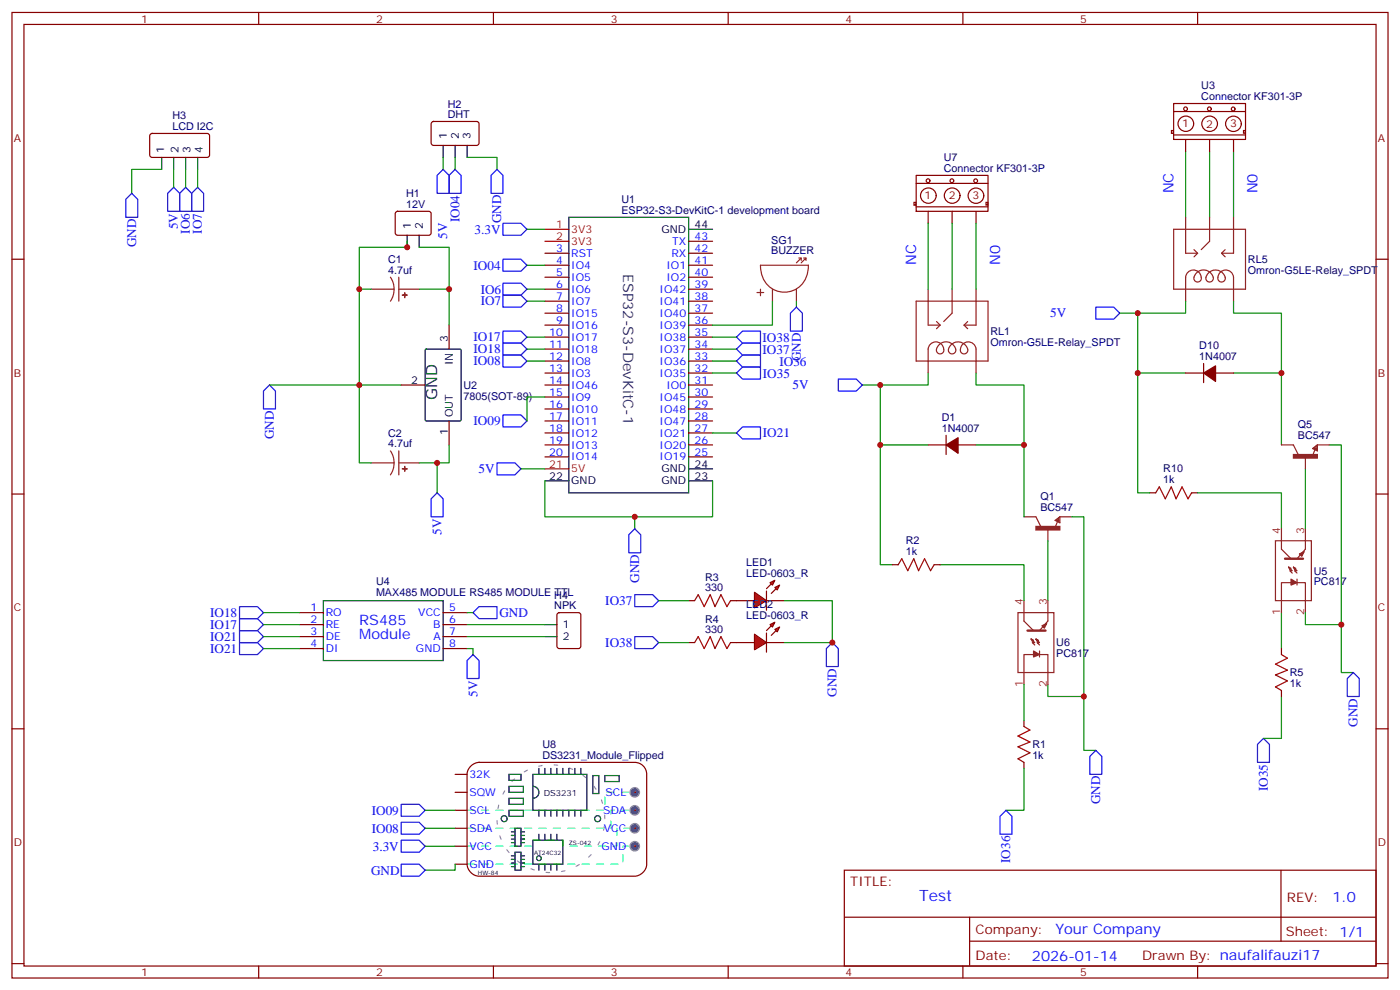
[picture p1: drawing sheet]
<svg xmlns="http://www.w3.org/2000/svg" width="412mm" height="292mm" viewBox="0 0 412 292" stroke-linecap="round" stroke-linejoin="round" font-family="sans-serif">
<g fill="none" stroke="#870000" stroke-width=".35">
<path d="M3.5 3.7h405.4v284.3h-405.4zM7.1 7.2h398.2v277.3h-398.2zM76.2 3.7v3.5M145.3 3.7v3.5M214.5 3.7v3.5M283.6 3.7v3.5M352.8 3.7v3.5M127.2 36l.5-.2h13l.4 .7-.1 5.9-.6 .4h-13l-.4-.7v-5.6zM345.1 38.4h.5v.9h-.5zM345.7 30.5h21.2v10.6h-21.2zM345.7 32.8h21.2M345.7 39.7h21.1"/>
<path d="M366.3 38.4h.6v.8h-.6zM269.2 59.6h.6v.8h-.6zM269.9 51.6h21.1v10.6h-21.1zM269.9 54h21.1M290.5 59.6h.5v.8h-.5zM3.5 76.3h3.6M116.7 62.4l.4-.2 9.5 .1 .4 .6-.1 6-.6 .4-9.5-.1-.4-.6v-5.7zM160.5 74.6h7.1M160.5 78.1h7.1M202.8 74.6h7.1M202.8 78.1h7.1M202.8 71h7.1"/>
<path d="M269.9 60.9h21.1M405.3 76.3h3.6M132.3 95.7v7.1M160.5 81.6h7.1M160.5 85.2h7.1M160.5 88.7h7.1M160.5 92.2h7.1M160.5 95.7h7.1M160.5 99.3h7.1M202.8 81.6h7.1M202.8 85.2h7.1M202.8 88.7h7.1"/>
<path d="M202.8 92.2h7.1M202.8 95.7h7.1M202.8 99.3h7.1M118.2 113.4h7M160.5 102.8h7.1M160.5 106.3h7.1M160.5 109.9h7.1M160.5 113.4h7.1M160.5 116.9h7.1M202.8 102.8h7.1M202.8 106.3h7.1M202.8 109.9h7.1"/>
<path d="M202.8 113.4h7.1M202.8 116.9h7.1M349.2 109.9h5.3M354.5 107v5.7M358.1 109.9h5.3M132.3 124v7M160.5 120.4h7.1M160.5 124h7.1M160.5 127.5h7.1M160.5 131h7.1M160.5 134.5h7.1M202.8 120.4h7.1"/>
<path d="M202.8 124h7.1M202.8 127.5h7.1M202.8 131h7.1M202.8 134.5h7.1M273.4 131h5.3M278.7 128.2v5.6M282.2 131h5.3M3.5 145.5h3.6M338.7 145.1h1.7M351 145.1h1.8M405.3 145.5h3.6M262.8 166.3h1.8"/>
<path d="M275.2 166.3h1.7M88.2 180.4h7M88.2 183.9h7M88.2 187.5h7M88.2 191h7M130.5 180.4h7.1M130.5 183.9h7.1M130.5 187.5h7.1M130.5 191h7.1M164.3 180.6l.4-.2h5.7l.6 .4 .1 9.5-.5 .6-5.9 .1-.6-.5-.1-9.4zM377.5 191v1.8M3.5 214.6h3.6"/>
<path d="M301.6 212.2v1.7M377.5 203.3v1.8M405.3 214.6h3.6M301.6 224.5v1.8M248.7 256.3h156.6v28.2h-156.6zM377.3 256.3v20.9M248.7 270.1h156.5M285.6 277.2h119.6M285.6 270.1v14.1M3.5 283.8h3.6M76.2 284.5v3.5M145.3 284.5v3.5"/>
<path d="M214.5 284.5v3.5M283.6 284.5v3.5M352.8 284.5v3.5M405.3 283.8h3.6"/>
<circle cx="349.2" cy="32.1" r=".56"/>
<circle cx="349.3" cy="36.4" r="2.28"/>
<circle cx="356.2" cy="32.1" r=".56"/>
<circle cx="356.3" cy="36.4" r="2.28"/>
<circle cx="363.2" cy="32.1" r=".56"/>
<circle cx="363.4" cy="36.5" r="2.28"/>
<circle cx="273.4" cy="53.2" r=".56"/>
<circle cx="273.5" cy="57.6" r="2.28"/>
<circle cx="280.4" cy="53.2" r=".56"/>
<circle cx="280.5" cy="57.6" r="2.28"/>
<circle cx="287.4" cy="53.3" r=".56"/>
<circle cx="287.5" cy="57.6" r="2.28"/>
</g>
<path d="M160.5 67.5h7.1M160.5 71h7.1M160.5 138.1h7.1" fill="none" stroke="#f00" stroke-width=".35"/>
<g fill="none" stroke="#000" stroke-width=".35">
<path d="M130.5 42.8v3.6M134.1 42.8v3.6M137.6 42.8v3.6M119.9 69.3v3.5M123.5 69.3v3.5M167.6 64h35.2v81.1h-35.2zM202.8 67.5h7.1M125.3 103l.3-.2h9.9l.3 .2v20.6l-.2 .3-10 .1-.3-.2zM202.8 138.1h7.1M160.5 141.6h7.1M202.8 141.6h7.1M95.2 176.9h35.3v17.6h-35.3z"/>
<path d="M160.5 183.9h3.5M160.5 187.5h3.5"/>
</g>
<g fill="none" stroke="#8c2424" stroke-width=".35">
<path d="M224 78.1h14.1a7.1 7.1 0 0 1-3.6 7 7.1 7.1 0 0 1-7.8-.6 7.8 7.8 0 0 1-2.7-6.4zM235.3 76h.7v.7M236 76l-1.4 1.4M236.7 76h.7M237.4 76.7v-.7l-1.4 1.4M345.7 67.5h21.2v17.7h-21.2zM349.2 64v10.6h3.6M351.7 73.5l1.1 1.1M352.8 74.6l-1.1 1M356.3 64v7l-2.5 2.5M359.8 74.6l1.1 1M360.9 73.5l-1.1 1.1"/>
<path d="M363.4 64v10.6h-3.6M109.4 85.2h6.7M115 81.6l.8 1.7 .3 1.9M116.1 85.2l-.3 1.8-.8 1.7M117.5 85.2h6M117.5 81.6v7.1M223 86.1h2M224 85.2v1.9M227.5 85.2v3.5M234.6 85.2v3.5M269.9 88.7h21.1v17.6h-21.1zM273.4 85.2v10.5h3.5"/>
<path d="M275.9 94.7l1 1M276.9 95.7l-1 1.1M280.5 85.2v7l-2.5 2.5M284 95.7l1 1.1M285 94.7l-1 1M287.5 85.2v10.5h-3.5M349.2 88.7v-7.1a2.29 2.29 0 0 1 2.8-2 2.29 2.29 0 0 1 1.7 3 1.14 1.14 0 0 1-1.6 .2 1.14 1.14 0 0 1-.2-1.6 2.86 2.86 0 0 1 3.2-1.7 2.86 2.86 0 0 1 2.3 2.8 1.13 1.13 0 0 1-1.7 .6 1.13 1.13 0 0 1-.3-1.7 2.87 2.87 0 0 1 3.2-1.6 2.87 2.87 0 0 1 2.3 2.7 1.1 1.1 0 0 1-1.4 .7 1.1 1.1 0 0 1-.7-1.4 2.3 2.3 0 0 1 2.3-2.1 2.3 2.3 0 0 1 2.3 2.1v7.1M273.4 109.9v-7.1a2.29 2.29 0 0 1 2.8-2.1 2.29 2.29 0 0 1 1.6 3 1.14 1.14 0 0 1-1.6 .3 1.14 1.14 0 0 1-.2-1.7 2.86 2.86 0 0 1 3.2-1.6 2.86 2.86 0 0 1 2.3 2.7 1.13 1.13 0 0 1-1.6 .7 1.13 1.13 0 0 1-.3-1.8 2.87 2.87 0 0 1 3.1-1.6 2.87 2.87 0 0 1 2.3 2.7 1.1 1.1 0 0 1-1.3 .8 1.1 1.1 0 0 1-.8-1.4 2.3 2.3 0 0 1 2.3-2.1 2.3 2.3 0 0 1 2.3 2.1v7.1M109.4 136.3h6.7M115 132.8l.8 1.7 .3 1.8M116.1 136.3l-.3 1.9-.8 1.6M117.5 132.8v7"/>
<path d="M117.5 136.3h6M377.5 131h3.5l1.4 2.8M384.5 134.5v3.6M386.6 132.1l1.5-1.1v1.8zM387.3 132.4l-.7 1.8M387.3 132.1h.4M387.7 131.4v1l-.7-.3zM388.1 131h3.5M301.6 152.2h3.6l1.4 2.8M308.7 155.7v3.5M310.8 153.2l1.4-1v1.8zM311.5 153.6l-.7 1.8"/>
<path d="M311.5 153.2h.4M311.9 152.5v1.1l-.8-.4zM312.2 152.2h3.5M375.7 159.2h10.6v17.7h-10.6zM377.5 155.7v6l2.8 2.8M384.5 155.7v6M301.6 176.9v6l2.8 2.8M308.7 176.9v6M379.6 167l1 1.1h-.7l.7 .7M379.6 167l.7 .4-.4 .3zM380.3 171.6h-2.8v8.8M381 167l.7 .4-.3 .3-.4-.7 1.1 1.1h-.7l.7 .7"/>
<path d="M382.1 171.6h2.4v8.8M382.1 170.5v1.8M299.9 180.4h10.5v17.6h-10.5zM303.7 188.2l1.1 1h-.7l.7 .7M303.7 188.2l.7 .3-.3 .4zM304.4 192.8h-2.8v8.8M305.2 188.2l.7 .3-.4 .4-.3-.7 1 1h-.7l.7 .7M306.2 192.8h2.5v8.8M306.2 191.7v1.8"/>
</g>
<g fill="#8c2424" stroke="#8c2424" stroke-width=".35">
<path d="M119.2 86.2v1.4z"/>
<path d="M118.5 86.9h1.4z"/>
<path d="M119.2 137.4v1.4z"/>
<path d="M118.5 138l1.4 .1z"/>
<path d="M384.5 161.7l-2.4 2.8z"/>
<path d="M380.3 170.5l1.8 1.1-1.8 .7z"/>
<path d="M382.8 163.1l1.4-.7-.7 1.4z"/>
<path d="M381 133.8h7.1v1.1h-7.1z"/>
<path d="M305.2 155h7v1.1h-7z"/>
<path d="M308.7 182.9l-2.5 2.8z"/>
<path d="M304.4 191.7l1.8 1.1-1.8 .7z"/>
<path d="M306.9 184.3l1.4-.7-.7 1.4z"/>
</g>
<g fill="none" stroke="#008700" stroke-width=".35">
<path d="M130.5 46.4v3.5M134.1 46.4v3.5M137.6 46.4h8.8v3.5M349.2 44.6v19.4M356.3 44.6v19.4M363.4 44.6v19.4M119.9 71v1.8h-14.1v12.4h3.6M123.5 72.8h8.8v22.9M155.2 78.1h5.3M273.4 65.8v19.4M280.5 65.8v19.4M287.5 65.8v19.4"/>
<path d="M105.8 85.2v28.2h12.4M123.5 85.2h8.8M155.2 99.3h5.3M227.5 88.7v7h-17.6M234.6 88.7v1.8M335.1 92.2v52.9h3.6M349.2 88.7v3.5h-19.4M363.4 88.7v3.5h14.1v38.8M105.8 113.4v22.9h3.6M155.2 102.8h5.3M209.9 106.3h7.1M209.9 109.9h7.1"/>
<path d="M259.3 113.4v52.9h3.5M273.4 109.9v3.5h-19.4M287.5 109.9v3.5h14.1v38.8M335.1 109.9h14.1M363.4 109.9h14.1M128.8 136.3v8.8M132.3 131v5.3h-8.8M153.5 138.1h7M209.9 127.5h7.1M259.3 131h14.1M287.5 131h14.1M384.5 138.1v17.6"/>
<path d="M391.6 131h3.5v52.9h-10.6v-3.5M160.5 141.6v10.6h26.5v3.5M209.9 141.6v10.6h-22.9M308.7 159.2v17.7M315.7 152.2h3.6v52.9h-10.6v-3.5M352.8 145.1h24.7v10.6M276.9 166.3h24.7v10.6M77.6 183.9h10.6M77.6 187.5h10.6M77.6 180.4h10.6M77.6 191h10.6M137.6 183.9h22.9"/>
<path d="M137.6 187.5h22.9M377.5 180.4v10.6M395.1 183.9v14.1h3.5M301.6 201.6v10.6M319.3 205.1v15.9h3.5M377.5 205.1v12.4h-5.3M301.6 226.3v12.3h-5.3"/>
</g>
<g fill="none" stroke="#00f" stroke-width=".35">
<path d="M130.5 49.9l1.8 1.7v5.3h-3.5v-5.3zM134.1 49.9l1.7 1.7v5.3h-3.5v-5.3zM148.2 76.3h5.3l1.7 1.8-1.7 1.8h-5.3zM148.2 97.5h5.3l1.7 1.8-1.7 1.7h-5.3zM322.8 90.5h5.3l1.7 1.7-1.7 1.8h-5.3zM148.2 101h5.3l1.7 1.8-1.7 1.8h-5.3zM217 106.3l1.7-1.7h5.3v3.5h-5.3zM217 109.9l1.7-1.8h5.3v3.5h-5.3zM246.9 111.6h5.3l1.8 1.8-1.8 1.7h-5.3zM146.4 136.3h5.3l1.8 1.8-1.8 1.7h-5.3zM217 127.5l1.7-1.8h5.3v3.6h-5.3zM127 146.9l1.8-1.8 1.7 1.8v5.3h-3.5z"/>
<path d="M70.6 178.6h5.2l1.8 1.8-1.8 1.8h-5.2zM70.6 182.2h5.2l1.8 1.7-1.8 1.8h-5.2zM70.6 185.7h5.2l1.8 1.8-1.8 1.7h-5.2zM70.6 189.2h5.2l1.8 1.8-1.8 1.8h-5.2zM139.3 192.8l1.8 1.7v5.3h-3.5v-5.3zM372.2 217.5l1.7 1.7v5.3h-3.5v-5.3zM294.6 240.4l1.7-1.8 1.8 1.8v5.3h-3.5z"/>
</g>
<path d="M349.2 41.1v3.5M356.3 41.1v3.5M363.4 41.1v3.5M273.4 62.2v3.6M280.5 62.2v3.6M287.5 62.2v3.6" fill="none" stroke="#800000" stroke-width=".35"/>
<path d="M340.4 145.1l1.1-1.7 1.8 3.5 1.7-3.5 1.4 3.5 1.8-3.5 1.8 3.5 1-1.8M264.6 166.3l1-1.8 1.8 3.6 1.8-3.6 1.4 3.6 1.7-3.6 1.8 3.6 1.1-1.8M377.5 192.8l1.7 1-3.5 1.8 3.5 1.7-3.5 1.5 3.5 1.7-3.5 1.8 1.8 1M301.6 213.9l1.8 1.1-3.5 1.7 3.5 1.8-3.5 1.4 3.5 1.8-3.5 1.7 1.7 1.1" fill="none" stroke="#a10000" stroke-width=".35"/>
<path d="M378.5 164.5h5.3M302.7 185.7h5.3" fill="none" stroke="#8c2424" stroke-width=".71"/>
<g fill="#870000" stroke="#870000" stroke-width=".35">
<path d="M354.5 109.9l3.6-2.2v4.6z"/>
<path d="M278.7 131l3.5-2.1v4.6z"/>
</g>
<g fill="#f00" stroke="#870000" stroke-width=".35">
<path d="M222.2 174.4l3.6 2.5-3.6 2.1z"/>
<path d="M225.8 174.1v5.6z"/>
</g>
<g fill="#870000" stroke="#870000" stroke-width=".35">
<path d="M225.8 173.4l1.4-1.5z"/>
<path d="M227.2 174.8l1.4-1.4z"/>
</g>
<g fill="#f00" stroke="#870000" stroke-width=".35">
<path d="M226.8 171.6l1.4-.7-.7 1.4z"/>
<path d="M228.2 173l1.5-.7-.7 1.4z"/>
</g>
<path d="M217 176.9h5.2M225.8 176.9h5.3" fill="none" stroke="#870000" stroke-width=".35"/>
<g fill="#f00" stroke="#870000" stroke-width=".35">
<path d="M222.2 186.8l3.6 2.4-3.6 2.1z"/>
<path d="M225.8 186.4v5.7z"/>
</g>
<g fill="#870000" stroke="#870000" stroke-width=".35">
<path d="M227.2 184.3l-1.4 1.4z"/>
<path d="M227.2 187.1l1.4-1.4z"/>
</g>
<g fill="#f00" stroke="#870000" stroke-width=".35">
<path d="M226.8 183.9l1.4-.7-.7 1.4z"/>
<path d="M228.2 185.3l1.5-.7-.7 1.5z"/>
</g>
<path d="M202.8 176.9h1.8M215.2 176.9h1.8M202.8 189.2h1.8M215.2 189.2h7M225.8 189.2h5.3M134.1 228h3.5M134.1 233.3h3.5M134.1 238.6h3.5M138.8 225.5a3.6 3.6 0 0 1 2.3-1h45.9a3.5 3.5 0 0 1 3.5 3.5v26.5a3.8 3.8 0 0 1-3.5 3.5h-45.9a3.8 3.8 0 0 1-3.5-3.5v-26.5a3.5 3.5 0 0 1 1.2-2.5zM134.1 243.9h3.5M134.1 249.2h3.5M134.1 254.5h3.5" fill="none" stroke="#870000" stroke-width=".35"/>
<path d="M204.6 176.9l1.1-1.8 1.7 3.5 1.8-3.5 1.4 3.5 1.8-3.5 1.7 3.5 1.1-1.7M204.6 189.2l1.1-1.7 1.7 3.5 1.8-3.5 1.4 3.5 1.8-3.5 1.7 3.5 1.1-1.8" fill="none" stroke="#a10000" stroke-width=".35"/>
<path d="M209.9 99.3h7.1M209.9 102.8h7.1M194 176.9h8.8M231.1 176.9h14.1v12.3h-14.1M194 189.2h8.8" fill="none" stroke="#008700" stroke-width=".35"/>
<path d="M218.7 97.5h5.3v3.5h-5.3l-1.7-1.7zM217 102.8l1.7-1.8h5.3v3.6h-5.3zM187 175.1h5.3l1.7 1.8-1.7 1.7h-5.3zM187 187.5h5.3l1.7 1.7-1.7 1.8h-5.3z" fill="none" stroke="#00f" stroke-width=".35"/>
<path d="M137.6 238.6h40.6v-5.3h8.8M137.6 249.2h19.4v-1.8h8.8v1.8h15.9v-5.3h5.3M137.6 254.5h45.8v-5.3h3.6M137.6 243.9h42.3v-5.3h7.1" fill="none" stroke="#0f9" stroke-width=".35" stroke-dasharray="2.1 2.1"/>
<path d="M178.2 241.1a15.9 15.9 0 0 0-23.4-14 15.9 15.9 0 0 0-1.4 27.2 15.9 15.9 0 0 0 24.7-11.6l.1-1.6" fill="none" stroke="#999" stroke-width=".35" stroke-dasharray="1.1 3.5"/>
<g fill="none" stroke="#000" stroke-width=".35">
<path d="M149.9 228h3.6v1.8h-3.6zM149.9 231.6h4.3v1.7h-4.3zM149.9 235.1h4.3v1.8h-4.3zM149.9 238.6h4.3v1.8h-4.3zM157 228h15.9v10.6h-15.9zM157 231.6a1.76 1.76 0 0 1 1.7 1.7 1.76 1.76 0 0 1-1.7 1.8M158.7 226.3v1.7M158.7 238.6v1.8M160.5 226.3v1.7M160.5 238.6v1.8M162.3 226.3v1.7M162.3 238.6v1.8"/>
<path d="M164 226.3v1.7M164 238.6v1.8M165.8 226.3v1.7M165.8 238.6v1.8M167.6 226.3v1.7M167.6 238.6v1.8M169.3 226.3v1.7M169.3 238.6v1.8M171.1 226.3v1.7M171.1 238.6v1.8M174.6 228.4h1.8v5.3h-1.8zM178.2 228.4h4.2v1.8h-4.2z"/>
<path d="M150.6 247.1h1.1M150.6 248.1h1.1M150.6 245h1.1M150.6 252h1.1M150.6 255.2h1.1M150.6 254.1h1.1M151 246h-.4h1.1M151 253.1h-.4h1.1M151.7 243.9h1.8v5.3h-1.8zM151.7 251h1.8v5.3h-1.8zM153.5 247.1h1h-.3M153.5 254.1h1h-.3"/>
<path d="M153.5 248.1h1M153.5 245h1M153.5 246h1M153.5 252h1M153.5 255.2h1M153.5 253.1h1"/>
<circle cx="148.5" cy="241.1" r=".88"/>
</g>
<g fill="#666" stroke="#999" stroke-width=".35">
<circle cx="187" cy="233.3" r="1.41"/>
<circle cx="187" cy="238.6" r="1.41"/>
<circle cx="187" cy="243.9" r="1.41"/>
<circle cx="187" cy="249.2" r="1.41"/>
</g>
<g fill="none" stroke="#000" stroke-width=".35">
<path d="M157 247.4h8.8v7.1h-8.8zM158.7 245.7v1.7M158.7 254.5v1.8M160.5 245.7v1.7M160.5 254.5v1.8M162.3 245.7v1.7M162.3 254.5v1.8M164 245.7v1.7M164 254.5v1.8"/>
<circle cx="158.8" cy="252.7" r=".71"/>
<circle cx="176" cy="241.1" r=".88"/>
</g>
<g fill="#870000">
<circle cx="187" cy="243.9" r=".18"/>
<circle cx="187" cy="238.6" r=".18"/>
<circle cx="187" cy="249.2" r=".18"/>
<circle cx="187" cy="233.3" r=".18"/>
</g>
<g fill="none" stroke="#00f" stroke-width=".35">
<path d="M38.8 56.9l1.8 1.8v5.3h-3.6v-5.3zM51.2 55.2l1.7 1.7v5.3h-3.5v-5.3zM54.7 55.2l1.7 1.7v5.3h-3.5v-5.3zM58.2 55.2l1.8 1.7v5.3h-3.6v-5.3zM146.4 49.9l1.8 1.7v5.3h-3.6v-5.3zM148.2 65.8h5.3l1.7 1.7-1.7 1.8h-5.3zM148.2 83.4h5.3l1.7 1.8-1.7 1.7h-5.3zM148.2 86.9h5.3l1.7 1.8-1.7 1.8h-5.3zM234.6 90.5l1.8 1.7v5.3h-3.6v-5.3zM79.4 113.4l1.7 1.7v5.3h-3.5v-5.3zM148.2 104.6h5.3l1.7 1.7-1.7 1.8h-5.3zM148.2 122.2h5.3l1.7 1.8-1.7 1.7h-5.3z"/>
<path d="M187 155.7l1.7 1.8v5.3h-3.5v-5.3zM139.3 180.4l1.8-1.8h5.3v3.6h-5.3zM245.2 189.2l1.7 1.8v5.3h-3.5v-5.3zM396.9 199.8l1.7-1.8 1.8 1.8v5.3h-3.5zM118.2 236.9h5.3l1.7 1.7-1.7 1.8h-5.3zM322.8 221l1.8 1.7v5.3h-3.6v-5.3zM118.2 247.4h5.3l1.7 1.8-1.7 1.8h-5.3zM118.2 242.1h5.3l1.7 1.8-1.7 1.8h-5.3zM118.2 254.5h5.3l1.7 1.8-1.7 1.7h-5.3z"/>
</g>
<g fill="none" stroke="#008700" stroke-width=".35">
<path d="M47.6 49.9h-8.8v7M51.2 49.9v5.3M54.7 49.9v5.3M58.2 49.9v5.3M155.2 67.5h5.3M155.2 85.2h5.3M155.2 88.7h5.3M79.4 113.4h26.4M155.2 106.3h5.3M160.5 116.9h-5.3v7.1M137.6 191h1.7v1.8M137.6 180.4h1.7"/>
<path d="M125.2 238.6h8.9M125.2 243.9h8.9M125.2 249.2h8.9M134.1 254.5v1.8h-8.9"/>
</g>
<path d="M44.3 39.5l.5-.2 16.5 .1 .4 .6v5.9l-.7 .5-16.5-.1-.4-.7v-5.6z" fill="none" stroke="#870000" stroke-width=".35"/>
<path d="M47.6 46.4v3.5M51.2 46.4v3.5M54.7 46.4v3.5M58.2 46.4v3.5" fill="none" stroke="#000" stroke-width=".35"/>
<g fill="#c00">
<circle cx="187" cy="152.2" r=".88"/>
<circle cx="395.1" cy="183.9" r=".88"/>
<circle cx="335.1" cy="109.9" r=".88"/>
<circle cx="377.5" cy="109.9" r=".88"/>
<circle cx="335.1" cy="92.2" r=".88"/>
<circle cx="105.8" cy="85.2" r=".88"/>
<circle cx="105.8" cy="113.4" r=".88"/>
<circle cx="132.3" cy="85.2" r=".88"/>
<circle cx="119.9" cy="72.8" r=".88"/>
<circle cx="128.8" cy="136.3" r=".88"/>
<circle cx="259.3" cy="113.4" r=".88"/>
<circle cx="301.6" cy="131" r=".88"/>
<circle cx="259.3" cy="131" r=".88"/>
<circle cx="319.3" cy="205.1" r=".88"/>
<circle cx="245.2" cy="189.2" r=".88"/>
</g>
<text font-size="4.6" x="128.8" y="117.7" transform="rotate(-90 128.8 117.7)">GND</text>
<text font-size="4.6" fill="#00f" x="270.8" y="265.3">Test</text>
<g font-size="4.2" fill="#00f">
<text x="345.7" y="56.9" transform="rotate(-90 345.7 56.9)">NC</text>
<text x="370.4" y="56.9" transform="rotate(-90 370.4 56.9)">N0</text>
<text x="269.9" y="78.1" transform="rotate(-90 269.9 78.1)">NC</text>
<text x="294.6" y="78.1" transform="rotate(-90 294.6 78.1)">N0</text>
<text x="105.8" y="183.9">RS485</text>
<text x="105.8" y="188.2">Module</text>
<text x="392.5" y="265.5">1.0</text>
<text x="310.9" y="275.1">Your Company</text>
<text x="304" y="282.9">2026-01-14</text>
</g>
<text font-size="4.2" fill="#333" x="183.6" y="80.6" transform="rotate(90 183.6 80.6)">ESP32-S3-DevKitC-1</text>
<g font-size="3.9" fill="#00f">
<text x="135.3" y="65.4" transform="rotate(-90 135.3 65.4)">IO04</text>
<text x="147.7" y="65.8" transform="rotate(-90 147.7 65.8)">GND</text>
<text x="52.4" y="67.5" transform="rotate(-90 52.4 67.5)">5V</text>
<text x="56" y="68.8" transform="rotate(-90 56 68.8)">IO6</text>
<text x="59.5" y="68.8" transform="rotate(-90 59.5 68.8)">IO7</text>
<text x="131.7" y="70.4" transform="rotate(-90 131.7 70.4)">5V</text>
<text x="139.8" y="68.8">3.3V</text>
<text x="40.1" y="72.9" transform="rotate(-90 40.1 72.9)">GND</text>
<text x="139.5" y="79.4">IO04</text>
<text x="141.6" y="86.4">IO6</text>
<text x="141.6" y="90">IO7</text>
<text x="309.3" y="93.4">5V</text>
<text x="139.5" y="100.5">IO17</text>
<text x="224.6" y="100.6">IO38</text>
<text x="139.5" y="104.1">IO18</text>
<text x="139.5" y="107.6">IO08</text>
<text x="224.6" y="104.2">IO37</text>
<text x="229.6" y="107.8">IO36</text>
<text x="235.9" y="106.4" transform="rotate(-90 235.9 106.4)">GND</text>
<text x="224.7" y="111.2">IO35</text>
<text x="233.5" y="114.5">5V</text>
<text x="139.5" y="125.2">IO09</text>
<text x="80.6" y="129.3" transform="rotate(-90 80.6 129.3)">GND</text>
<text x="224.7" y="128.8">IO21</text>
<text x="141" y="139.3">5V</text>
<text x="130" y="157.5" transform="rotate(-90 130 157.5)">5V</text>
<text x="188.2" y="171.6" transform="rotate(-90 188.2 171.6)">GND</text>
<text x="178.3" y="178">IO37</text>
<text x="61.9" y="181.7">IO18</text>
<text x="61.9" y="185.2">IO17</text>
<text x="147.1" y="181.7">GND</text>
<text x="61.9" y="188.7">IO21</text>
<text x="178.3" y="190.4">IO38</text>
<text x="61.9" y="192.3">IO21</text>
<text x="140.6" y="205.1" transform="rotate(-90 140.6 205.1)">5V</text>
<text x="246.5" y="205.1" transform="rotate(-90 246.5 205.1)">GND</text>
<text x="399.9" y="214" transform="rotate(-90 399.9 214)">GND</text>
<text x="373.5" y="232.9" transform="rotate(-90 373.5 232.9)">IO35</text>
<text x="109.5" y="239.9">IO09</text>
<text x="324.1" y="236.9" transform="rotate(-90 324.1 236.9)">GND</text>
<text x="109.5" y="245.2">IO08</text>
<text x="109.8" y="250.5">3.3V</text>
<text x="109.3" y="257.5">GND</text>
<text x="297.6" y="254.1" transform="rotate(-90 297.6 254.1)">IO36</text>
</g>
<g font-size="3.9" fill="#800">
<text x="250.5" y="260.8">TITLE:</text>
<text x="379.1" y="265.5">REV:</text>
<text x="287.4" y="275">Company:</text>
<text x="378.7" y="275.7">Sheet: 1/1</text>
<text x="287.4" y="282.7">Date:</text>
<text x="336.4" y="282.8">Drawn By: naufalifauzi17</text>
</g>
<g font-size="3.2" fill="#800">
<text x="41.6" y="6.7">1</text>
<text x="110.8" y="6.7">2</text>
<text x="179.9" y="6.7">3</text>
<text x="249.1" y="6.7">4</text>
<text x="318.2" y="6.7">5</text>
<text x="4.1" y="41.8">A</text>
<text x="348.2" y="37.5">1</text>
<text x="355.3" y="37.6">2</text>
<text x="362.3" y="37.5">3</text>
<text x="405.9" y="41.8">A</text>
<text x="272.3" y="58.6">1</text>
<text x="279.5" y="58.7">2</text>
<text x="286.5" y="58.7">3</text>
<text x="4.1" y="110.9">B</text>
<text x="405.9" y="110.9">B</text>
<text x="4.1" y="180.1">C</text>
<text x="405.9" y="180.1">C</text>
<text x="4.1" y="249.2">D</text>
<text x="405.9" y="249.2">D</text>
<text x="41.6" y="287.5">1</text>
<text x="110.8" y="287.5">2</text>
<text x="179.9" y="287.5">3</text>
<text x="249.1" y="287.5">4</text>
<text x="318.2" y="287.5">5</text>
</g>
<g font-size="3.2" fill="#000080">
<text x="353.9" y="29.4">Connector KF301-3P</text>
<text x="353.9" y="26.2">U3</text>
<text x="50.8" y="35">H3</text>
<text x="131.9" y="34.7">DHT</text>
<text x="131.9" y="31.7">H2</text>
<text x="50.8" y="38.2">LCD I2C</text>
<text x="278" y="47.4">U7</text>
<text x="278" y="50.6">Connector KF301-3P</text>
<text x="119.6" y="58.1">H1</text>
<text x="183" y="59.7">U1</text>
<text x="119.6" y="61.2">12V</text>
<text x="183" y="62.9">ESP32-S3-DevKitC-1 development board</text>
<text x="227.2" y="71.9">SG1</text>
<text x="114.3" y="77.5">C1</text>
<text x="227.2" y="74.9">BUZZER</text>
<text x="367.6" y="77.5">RL5</text>
<text x="114.3" y="80.6">4.7uf</text>
<text x="367.6" y="80.7">Omron-G5LE-Relay_SPDT</text>
<text x="291.7" y="101.9">Omron-G5LE-Relay_SPDT</text>
<text x="291.7" y="98.6">RL1</text>
<text x="353.3" y="106">1N4007</text>
<text x="353.3" y="102.8">D10</text>
<text x="136.5" y="117.7">7805(SOT-89)</text>
<text x="136.5" y="114.6">U2</text>
<text x="277.4" y="123.9">D1</text>
<text x="114.3" y="131.7">4.7uf</text>
<text x="114.3" y="128.7">C2</text>
<text x="277.4" y="127.1">1N4007</text>
<text x="382.3" y="129.3">BC547</text>
<text x="382.3" y="126">Q5</text>
<text x="342.7" y="142.3">1k</text>
<text x="342.7" y="139.1">R10</text>
<text x="306.5" y="147.2">Q1</text>
<text x="306.5" y="150.4">BC547</text>
<text x="266.8" y="160.3">R2</text>
<text x="219.8" y="166.8">LED1</text>
<text x="266.8" y="163.5">1k</text>
<text x="110.8" y="172.4">U4</text>
<text x="207.7" y="171">R3</text>
<text x="219.8" y="169.8">LED-0603_R</text>
<text x="387" y="172.4">PC817</text>
<text x="387" y="169.2">U5</text>
<text x="110.8" y="175.6">MAX485 MODULE RS485 MODULE TTL</text>
<text x="163.3" y="179.4">NPK</text>
<text x="163.3" y="176.3">H4</text>
<text x="207.7" y="174.1">330</text>
<text x="219.8" y="179.1">LED2</text>
<text x="207.7" y="183.4">R4</text>
<text x="219.8" y="182.2">LED-0603_R</text>
<text x="207.7" y="186.4">330</text>
<text x="311.1" y="190.4">U6</text>
<text x="311.1" y="193.6">PC817</text>
<text x="379.9" y="202.4">1k</text>
<text x="379.9" y="199.2">R5</text>
<text x="159.8" y="220.2">U8</text>
<text x="304.1" y="220.3">R1</text>
<text x="159.8" y="223.4">DS3231_Module_Flipped</text>
<text x="304.1" y="223.6">1k</text>
</g>
<g font-size="3.2">
<text x="131.6" y="41.1" transform="rotate(-90 131.6 41.1)">1</text>
<text x="135.1" y="41.1" transform="rotate(-90 135.1 41.1)">2</text>
<text x="138.6" y="41.1" transform="rotate(-90 138.6 41.1)">3</text>
<text x="48.3" y="45" transform="rotate(-90 48.3 45)">1</text>
<text x="52.6" y="45" transform="rotate(-90 52.6 45)">2</text>
<text x="56.1" y="45" transform="rotate(-90 56.1 45)">3</text>
<text x="59.6" y="45" transform="rotate(-90 59.6 45)">4</text>
<text x="121" y="67.5" transform="rotate(-90 121 67.5)">1</text>
<text x="124.5" y="67.5" transform="rotate(-90 124.5 67.5)">2</text>
<text x="194.9" y="68.6">GND</text>
<text x="204.6" y="67.2">44</text>
<text x="131.9" y="100.7" transform="rotate(-90 131.9 100.7)">3</text>
<text x="133.3" y="107.6" transform="rotate(-90 133.3 107.6)">IN</text>
<text x="121.1" y="113">2</text>
<text x="133.3" y="122.9" transform="rotate(-90 133.3 122.9)">OUT</text>
<text x="131.9" y="128.1" transform="rotate(-90 131.9 128.1)">1</text>
<text x="204.6" y="137.7">24</text>
<text x="161.8" y="141.3">22</text>
<text x="168.3" y="142.7">GND</text>
<text x="194.9" y="142.7">GND</text>
<text x="194.9" y="139.1">GND</text>
<text x="204.6" y="141.3">23</text>
<text x="165.8" y="185">1</text>
<text x="165.8" y="188.5">2</text>
</g>
<g font-size="3.2" fill="#f00">
<text x="163.8" y="67.2">1</text>
<text x="163.8" y="70.7">2</text>
<text x="168.3" y="68.6">3V3</text>
<text x="168.3" y="72.1">3V3</text>
<text x="161.8" y="137.7">21</text>
<text x="168.3" y="139.1">5V</text>
</g>
<g font-size="3.2" fill="#00f">
<text x="204.6" y="70.7">43</text>
<text x="163.8" y="74.2">3</text>
<text x="163.8" y="77.8">4</text>
<text x="168.3" y="75.6">RST</text>
<text x="197.8" y="75.6">RX</text>
<text x="198" y="72.1">TX</text>
<text x="204.6" y="77.8">41</text>
<text x="204.6" y="74.2">42</text>
<text x="163.8" y="81.3">5</text>
<text x="168.3" y="79.2">IO4</text>
<text x="168.3" y="82.7">IO5</text>
<text x="196.3" y="82.7">IO2</text>
<text x="196.3" y="79.2">IO1</text>
<text x="204.6" y="81.3">40</text>
<text x="163.8" y="84.8">6</text>
<text x="163.8" y="88.3">7</text>
<text x="168.3" y="86.2">IO6</text>
<text x="168.3" y="89.7">IO7</text>
<text x="194.3" y="89.7">IO41</text>
<text x="194.3" y="86.2">IO42</text>
<text x="204.6" y="88.3">38</text>
<text x="204.6" y="84.8">39</text>
<text x="163.8" y="91.9">8</text>
<text x="163.8" y="95.4">9</text>
<text x="168.3" y="93.3">IO15</text>
<text x="194.3" y="93.3">IO40</text>
<text x="204.6" y="95.4">36</text>
<text x="204.6" y="91.9">37</text>
<text x="161.8" y="98.9">10</text>
<text x="168.3" y="96.8">IO16</text>
<text x="168.3" y="100.3">IO17</text>
<text x="194.3" y="100.3">IO38</text>
<text x="194.3" y="96.8">IO39</text>
<text x="204.6" y="98.9">35</text>
<text x="161.8" y="102.4">11</text>
<text x="161.8" y="106">12</text>
<text x="168.3" y="103.9">IO18</text>
<text x="168.3" y="107.4">IO8</text>
<text x="194.3" y="107.4">IO36</text>
<text x="194.3" y="103.9">IO37</text>
<text x="204.6" y="106">33</text>
<text x="204.6" y="102.4">34</text>
<text x="161.8" y="109.5">13</text>
<text x="161.8" y="113">14</text>
<text x="168.3" y="110.9">IO3</text>
<text x="194.3" y="110.9">IO35</text>
<text x="204.6" y="113">31</text>
<text x="204.6" y="109.5">32</text>
<text x="161.8" y="116.6">15</text>
<text x="168.3" y="114.4">IO46</text>
<text x="168.3" y="118">IO9</text>
<text x="194.3" y="118">IO45</text>
<text x="196.3" y="114.4">IO0</text>
<text x="204.6" y="116.6">30</text>
<text x="161.8" y="120.1">16</text>
<text x="161.8" y="123.6">17</text>
<text x="168.3" y="121.5">IO10</text>
<text x="168.3" y="125">IO11</text>
<text x="194.3" y="125">IO47</text>
<text x="194.3" y="121.5">IO48</text>
<text x="204.6" y="123.6">28</text>
<text x="204.6" y="120.1">29</text>
<text x="161.8" y="127.1">18</text>
<text x="161.8" y="130.7">19</text>
<text x="168.3" y="128.6">IO12</text>
<text x="194.3" y="128.6">IO21</text>
<text x="204.6" y="130.7">26</text>
<text x="204.6" y="127.1">27</text>
<text x="161.8" y="134.2">20</text>
<text x="168.3" y="132.1">IO13</text>
<text x="168.3" y="135.6">IO14</text>
<text x="194.3" y="135.6">IO19</text>
<text x="194.3" y="132.1">IO20</text>
<text x="204.6" y="134.2">25</text>
<text x="91.5" y="180.1">1</text>
<text x="91.5" y="183.6">2</text>
<text x="96" y="185">RE</text>
<text x="96" y="181.5">RO</text>
<text x="123.2" y="181.5">VCC</text>
<text x="127.6" y="185">B</text>
<text x="132.3" y="180.1">5</text>
<text x="132.3" y="183.6">6</text>
<text x="91.5" y="187.1">3</text>
<text x="91.5" y="190.6">4</text>
<text x="96" y="188.5">DE</text>
<text x="127.7" y="188.5">A</text>
<text x="132.3" y="187.1">7</text>
<text x="132.3" y="190.6">8</text>
<text x="96" y="192.1">DI</text>
<text x="122.5" y="192.1">GND</text>
<text x="138.3" y="229.1">32K</text>
<text x="138.3" y="234.4">SQW</text>
<text x="138.3" y="239.7">SCL</text>
<text x="177.7" y="239.7">SDA</text>
<text x="178.4" y="234.4">SCL</text>
<text x="138.3" y="245">SDA</text>
<text x="177.9" y="245">VCC</text>
<text x="138.3" y="250.3">VCC</text>
<text x="177.2" y="250.3">GND</text>
<text x="138.3" y="255.6">GND</text>
</g>
<g font-size="3.2" fill="#8d2323">
<text x="377.1" y="157.1" transform="rotate(-90 377.1 157.1)">4</text>
<text x="384.2" y="157.1" transform="rotate(-90 384.2 157.1)">3</text>
<text x="301.3" y="178.3" transform="rotate(-90 301.3 178.3)">4</text>
<text x="308.3" y="178.3" transform="rotate(-90 308.3 178.3)">3</text>
<text x="377.1" y="181" transform="rotate(-90 377.1 181)">1</text>
<text x="384.2" y="181" transform="rotate(-90 384.2 181)">2</text>
<text x="301.3" y="202.2" transform="rotate(-90 301.3 202.2)">1</text>
<text x="308.3" y="202.2" transform="rotate(-90 308.3 202.2)">2</text>
</g>
<text font-size="2.5" x="160.2" y="234.4">DS3231</text>
<g font-size="1.8">
<text x="157.3" y="251.7">AT24C32</text>
<text x="167.6" y="248.8">ZS-042</text>
<text x="140.8" y="257.7">HW-84</text>
</g>
</svg>
